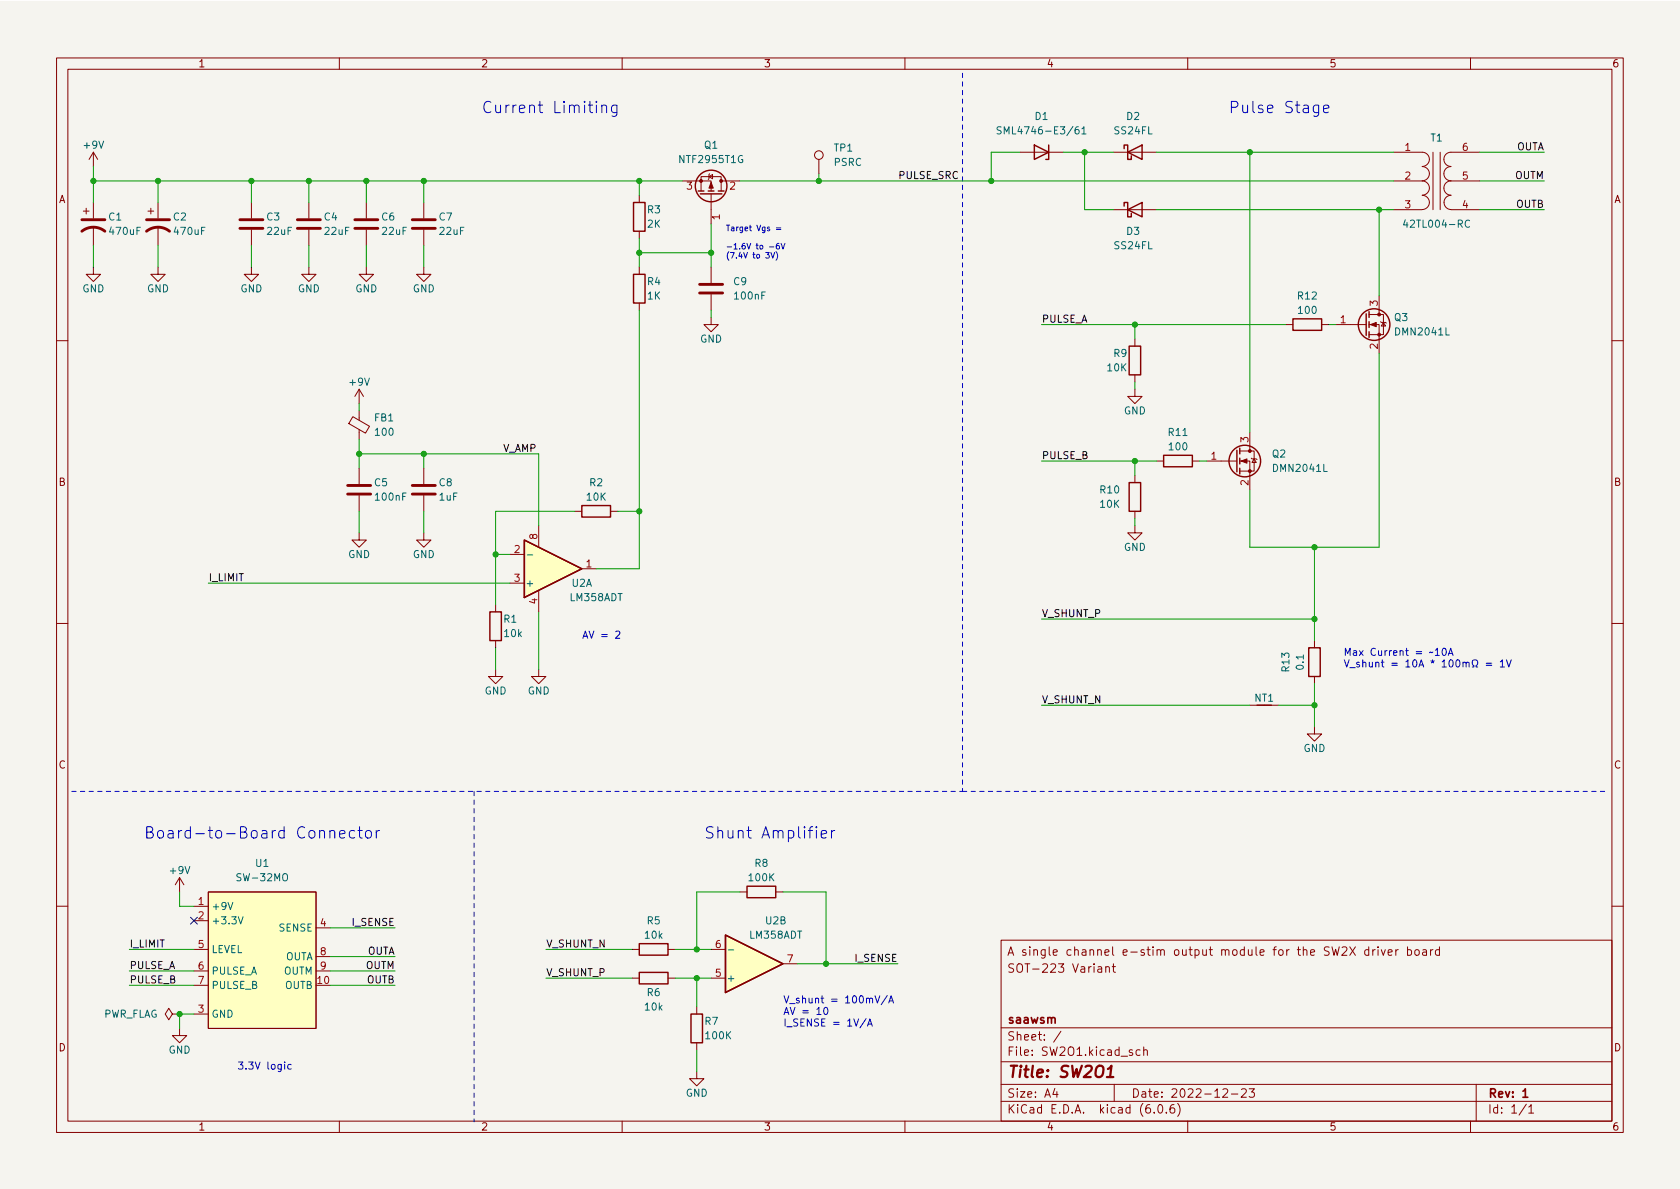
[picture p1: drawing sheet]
<svg xmlns="http://www.w3.org/2000/svg" width="297mm" height="210mm" viewBox="0 0 297 210" stroke-linecap="round" stroke-linejoin="round" font-family="sans-serif">
<path d="M0 .2h297v210.1h-297z" fill="#f5f4ef" stroke="#f5f4ef" stroke-width=".18"/>
<g fill="none" stroke="#840000" stroke-width=".18">
<path d="M10 10.2h277v190.1h-277zM12 12.2h273v186.1h-273zM60 10.2v2M110 10.2v2M160 10.2v2M210 10.2v2M260 10.2v2M14.7 37.3h1M15.2 36.8v1M16.5 26.9l-.8 1.3M16.5 26.9v2.6M16.5 35.8v2.8"/>
<path d="M16.5 26.9l.8 1.3M26.2 37.3h1M26.7 36.8v1M27.9 35.8v2.8M44.4 35.8v2.8M54.6 35.8v2.8M64.8 35.8v2.8M74.9 35.8v2.8M113 34.5v1.3M120.6 32h5.1v1.8M124 33.8v-2.6h3.5v2.6M125.3 31.2l.7-.3v.7z"/>
<path d="M125.5 30.7l-.2 .2v.7l-.1 .1M125.7 34.3v5.3M127.5 32h3.3M144.8 28.2v2.5M180.3 26.9h7.7M196.8 26.9h7.7M196.8 37.1h7.7M246.4 32h5.1a1.27 1.27 0 0 1 1.2 1.3 1.27 1.27 0 0 1-1.2 1.2 1.26 1.26 0 0 1 1.2 1.3 1.26 1.26 0 0 1-1.2 1.3M246.4 26.9h5.1a1.27 1.27 0 0 1 1.2 1.3 1.27 1.27 0 0 1-1.2 1.3 1.26 1.26 0 0 1 1.2 1.2 1.26 1.26 0 0 1-1.2 1.3M246.4 37.1h5.1M253.4 26.9v10.2M254.6 26.9v10.2"/>
<path d="M256.5 37.1h5.1M261.6 32h-5.1a1.26 1.26 0 0 0-1.2 1.3 1.26 1.26 0 0 0 1.2 1.2 1.27 1.27 0 0 0-1.2 1.3 1.27 1.27 0 0 0 1.3 1.3M261.6 26.9h-5.1a1.27 1.27 0 0 0-1.2 1.3 1.27 1.27 0 0 0 1.2 1.3 1.26 1.26 0 0 0-1.2 1.2 1.26 1.26 0 0 0 1.2 1.3M16.5 47.2v1.3h1.3l-1.3 1.3-1.3-1.3h1.3M16.5 40.1v3.3M27.9 47.2v1.3h1.3l-1.3 1.3-1.2-1.3h1.2M27.9 40.1v3.3M44.4 47.2v1.3h1.3l-1.3 1.3-1.2-1.3h1.2M44.4 40.6v2.8M54.6 47.2v1.3h1.3l-1.3 1.3-1.3-1.3h1.3M54.6 40.6v2.8M64.8 47.2v1.3h1.2l-1.2 1.3-1.3-1.3h1.3"/>
<path d="M64.8 40.6v2.8M74.9 47.2v1.3h1.3l-1.3 1.3-1.2-1.3h1.2M74.9 40.6v2.8M113 40.9v1.3M113 47.2v1.3M113 53.6v1.3M125.7 56.1v1.3h1.3l-1.3 1.3-1.2-1.3h1.2M125.7 47.2v2.8M125.7 52.1v2.8M200.7 59.9v1.3M227.3 57.4h1.3M233.7 57.4h1.2"/>
<path d="M236.2 57.4h5.4M242.1 57.4h1.7v5.1M242.1 55.6h2.5v3.6h-2.5M243.8 52.3v3.3M244.1 56.9l.1 .1h.8l.1 .1M244.6 57l.4 .7h-.8zM10 60.2h2M62.4 73.7l2.9 1.7-.7 1.2-2.9-1.7zM63.5 68.8v2.6M63.5 72.6v1.7M63.5 76v1.7M63.5 68.8l-.8 1.3"/>
<path d="M63.5 68.8l.8 1.3M200.7 68.8v1.3h1.2l-1.2 1.3-1.3-1.3h1.3M200.7 66.3v1.3M219.2 79.8h2.5v3.5h-2.5M221 76.4v3.4M285 60.2h2M63.5 94.2v1.3h1.3l-1.3 1.3-1.3-1.3h1.3M63.5 82.8v2.8M63.5 87.6v2.8M74.9 94.2v1.3h1.3l-1.3 1.3-1.2-1.3h1.2M74.9 82.8v2.8M74.9 87.6v2.8"/>
<path d="M90.2 98h2.5M95.2 93v3.8M101.6 90.4h1.3M107.9 90.4h1.3M200.7 93v1.2h1.2l-1.2 1.3-1.3-1.3h1.3M200.7 84.1v1.2M200.7 90.4v1.3M204.5 81.5h1.2M210.8 81.5h1.3M213.4 81.5h5.3M219.2 81.5h1.8v5.1M221.2 81l.2 .1h.7l.1 .2"/>
<path d="M221.7 81.1l.4 .7h-.7zM10 110.2h2M87.6 118.4v1.2h1.3l-1.3 1.3-1.2-1.3h1.2M87.6 106.9v1.3M87.6 113.3v1.2M90.2 103.1h2.5M95.2 118.4v1.2h1.3l-1.3 1.3-1.2-1.3h1.2M95.2 104.4v3.8M102.9 100.6h2.5M232.4 113.3v1.2M232.4 119.6v1.3M285 110.2h2"/>
<path d="M221 124.7h5.1M232.4 128.5v1.3h1.3l-1.3 1.3-1.3-1.3h1.3M31.7 155.2l-.7 1.3M31.7 155.2v2.5M31.7 155.2l.8 1.3M36.8 157.7h19.1v24.2h-19.1zM130.8 157.7h1.3M137.2 157.7h1.2M10 160.2h2M30.5 179.3l-.7-1-.6 1 .6 1 .7-1h1.2M31.7 179.3h.1M34.3 160.3h2.5"/>
<path d="M34.3 162.8h2.5M34.3 179.3h2.5M34.3 167.9h2.5M34.3 171.7h2.5M34.3 174.2h2.5M55.9 164.1h2.5M55.9 171.7h2.5M55.9 169.2h2.5M111.8 167.9h1.2M111.8 173h1.2M118.1 167.9h1.3M118.1 173h1.3"/>
<path d="M123.2 178v1.3M125.7 167.9h2.6M125.7 173h2.6M138.4 170.4h2.6M177 166.3h108v32h-108zM194.1 171h.6l.1 .9M194.8 171.3l-.5 .1a.29 .29 0 0 0-.2 .2 .29 .29 0 0 0 .2 .3h.5M195.5 171.1l.2-.2 .4 .1v.9M195.5 170.9v1M196.6 170.9h.6M196.9 170.4v1.3l.3 .2M238.6 167.4l1 1.5"/>
<path d="M239.6 167.4l-1 1.5M242 168l-.4-.1-.3 .3v.4l.1 .3h.6M242 167.4v1.5M242.7 167.9v1M243.1 167.9l-.2 .1-.2 .2M243.6 167.4v.2M243.6 167.9v1M244.2 167.9l.4 1 .3-1M245.4 168.4l.7-.1v-.3l-.5-.1-.2 .2 .1 .8h.6M246.8 167.9v1M247.2 167.9l-.3 .1-.1 .2M248.9 168l.4-.1 .3 .3v.4l-.2 .3h-.5"/>
<path d="M248.9 167.4v1.5M250.3 168l.3-.1 .3 .3v.4l-.3 .3h-.3l-.2-.3v-.4zM251.6 168h.5l.1 .9M252.2 168.3l-.5 .1a.29 .29 0 0 0-.2 .2 .29 .29 0 0 0 .2 .3h.5M252.9 167.9v1M253.4 167.9l-.3 .1-.2 .2M254.5 168l-.4-.1-.3 .3v.4l.1 .3h.6M254.5 167.4v1.5M285 160.2h2M31.7 181.9v1.2h1.3l-1.3 1.3-1.2-1.3h1.2M60 198.3v2M110 198.3v2"/>
<path d="M123.2 189.5v1.2h1.3l-1.3 1.3-1.3-1.3h1.3M123.2 184.4v1.3M160 198.3v2M177 194.8h108M177 191.8h108M177 187.8h108M177 181.8h108M186.5 192.5l-.4 1h1M186.9 193v1M187.6 182.4l-1.3 1.9M197 191.8v3M201.6 185.7l-.5-.1-.2 .3v.4l.1 .3h.6"/>
<path d="M202.2 185.8l.2-.2 .4 .1 .1 .9M202.2 185.1v1.5M204.1 196.7v.1M204.9 195.4l.2-.1a.81 .81 0 0 1 .6 .7 .81 .81 0 0 1-.3 .8h-.2a.81 .81 0 0 1-.6-.6 .81 .81 0 0 1 .3-.8zM206.2 196.7v.1M207.6 195.3a.59 .59 0 0 0-.7 .7v.5l.1 .3h.4l.2-.1 .1-.5-.1-.2-.5-.1-.2 .3M208.2 195.1a1.72 1.72 0 0 1 0 2.3M210 198.3v2M216.2 192.7l.6-.2 .2 .2 .1 .3-1 1h1M217.7 193.5h1.2M219.5 192.7l.6-.2 .2 .2 .1 .3-1 1h1M220.9 192.5h.9l-.5 .6 .4 .1v.7l-.2 .1h-.4l-.2-.1"/>
<path d="M260 198.3v2M261 191.8v6.5M269.9 195.3l-1.3 1.9M270.3 195.8l.4-.5v1.5M270.3 196.8h.9"/>
<circle cx="144.8" cy="27.4" r=".76"/>
</g>
<path d="M269.3 193l.4-.5v1.5M269.3 194h.8" fill="none" stroke="#840000" stroke-width=".3"/>
<path d="M195.7 190.5h1.1M195.9 189l.6-.5-.2 2" fill="none" stroke="#840000" stroke-width=".4"/>
<g fill="none" stroke="#840000" stroke-width=".51">
<path d="M14.5 38.9h4M25.9 38.9h4.1M42.4 38.9h4.1M52.6 38.9h4M62.7 38.9h4.1M72.9 38.9h4.1M14.5 40.9a3.3 3.3 0 0 1 4 0M25.9 40.9a3.3 3.3 0 0 1 4.1 0M42.4 40.4h4.1M52.6 40.4h4M62.7 40.4h4.1M72.9 40.4h4.1"/>
<path d="M123.7 50.3h4.1M123.7 51.8h4.1M61.5 87.4h4M61.5 85.8h4M72.9 87.4h4.1M72.9 85.8h4.1"/>
</g>
<path d="M177 22.5l-.5-.1-.2 .1v.4l.6 .2 .1 .3-.2 .3-.5-.1M190.7 22.4l-.4 .1a.86 .86 0 0 0 0 1.2l.4-.1 .1-.5-.2-.2h-.3l-.2 .2M191.3 22.8l.3-.4v1.3M191.3 23.7h.7M248.5 38.9l-.3 .9h.8M259.8 39a.6 .6 0 0 0-.8 .5 .6 .6 0 0 0 .6 .7l.2-.1M93.2 98.1h1M94.6 103.2l1.2 .4-1.2 .5M95.3 101.8v1M40.3 159.6l.4 1.2 .5-1.2M42.1 162.1l.5 1.3 .4-1.3M128.8 168h.9" fill="none" stroke="#006464" stroke-width=".18"/>
<g fill="#ffffc2" stroke="#ffffc2" stroke-width=".18">
<path d="M36.8 157.7h19.1v24.2h-19.1z"/>
<path d="M128.3 165.3l10.1 5.1-10.1 5.1z"/>
<path d="M92.7 95.5l10.2 5.1-10.2 5.1z"/>
</g>
<g fill="none" stroke="#840000" stroke-width=".25">
<path d="M112 35.8h2v5.1h-2zM123.4 33.8h1.1M123.8 34.3h3.8M125.2 33.8h1M127 33.8h1M182.9 25.6l2.5 1.3-2.5 1.3zM185.4 25.6v2.6h-.5M198.8 36.4v-.6h.6v2.5h.6v-.6M198.8 26.3v-.7h.6v2.6h.6v-.6M199.4 37.1l2.5-1.3v2.5zM199.4 26.9l2.5-1.3v2.6zM112 48.5h2v5.1h-2z"/>
<path d="M228.6 56.4h5.1v2h-5.1zM241.6 55.5v3.8M242.1 55.1v1M242.1 56.9v1M242.1 58.7v1M199.6 61.2h2.1v5.1h-2.1zM218.7 79.6v3.8M219.2 79.2v1.1M92.7 95.5l10.2 5.1-10.2 5.1zM102.9 89.4h5v2h-5zM199.6 85.3h2.1v5.1h-2.1zM205.7 80.5h5.1v2h-5.1z"/>
<path d="M219.2 81v1M219.2 82.8v1M86.6 108.2h2v5.1h-2zM231.4 114.5h2v5.1h-2zM222.2 124.7h2.6M132.1 156.7h5.1v2h-5.1zM113 166.9h5.1v2h-5.1zM113 172h5.1v2h-5.1zM122.2 179.3h2v5.1h-2zM128.3 165.3l10.1 5.1-10.1 5.1z"/>
<circle cx="125.7" cy="32.9" r="2.79"/>
<circle cx="243" cy="57.4" r="2.79"/>
<circle cx="220.1" cy="81.5" r="2.79"/>
</g>
<g fill="#840000" stroke="#840000" stroke-width=".18">
<path d="M219.5 81.5l1-.4v.8z"/>
<path d="M242.3 57.4l1-.4v.8z"/>
<path d="M125.7 32.3l.4 1h-.8z"/>
<circle cx="221" cy="83.3" r=".25"/>
<circle cx="221" cy="79.8" r=".25"/>
<circle cx="243.8" cy="59.2" r=".25"/>
<circle cx="243.8" cy="55.6" r=".25"/>
<circle cx="124" cy="32" r=".25"/>
<circle cx="127.5" cy="32" r=".25"/>
</g>
<g fill="none" stroke="#0000c2" stroke-width=".18">
<path d="M106.4 18.8a.5 .5 0 0 1 .9 .1v1M106.4 18.6v1.3M109.1 18.6v1.6a.54 .54 0 0 1-.9 .3M109.1 18.7l-.6-.1-.4 .4v.5l.2 .3 .2 .1 .6-.1M233.2 18.6v1.6a.54 .54 0 0 1-.9 .3M233.2 18.7l-.6-.1-.4 .4v.5l.2 .3 .2 .1 .6-.1M234 19.3l1-.2-.1-.4-.6-.1-.3 .3 .1 .9 .2 .1 .6-.1M136.1 43.7h.7M136.3 44.6l.3 1 .4-1M137.2 44.5a1.15 1.15 0 0 1 0 1.5M137.3 40.3h.8M137.3 40.6h.8"/>
<path d="M137.7 43l-.3 .1-.1 .2v.5l.1 .2 .4-.1-.1-.4-.3-.1-.1 .2M138.1 43l.3 1 .4-1M108.9 111.7l.5-.1 .2 .4-.8 .9h.8M237.7 116.7l.4 1.2 .4-1.2M238.7 118.1h.9M240.3 117.2l-.3-.1-.1 .2v.2l.4 .1v.3h-.4M241 117.2l.1-.1 .3 .1 .1 .7M241 116.7v1.2M242.1 117.1l.1 .8h.3l.1-.1M242.6 117.1v.8M243.3 117.2l.1-.1 .3 .1 .1 .7M243.3 117.1v.8"/>
<path d="M244.2 117.1h.5M244.4 116.7v1.1l.3 .1M246.1 117.3h1M246.1 117.6h1M248.6 117l.3-.3v1.2M248.6 117.9h.7M250 116.7h.1a.68 .68 0 0 1 .4 .6 .68 .68 0 0 1-.4 .6 .84 .84 0 0 1-.1-1.2zM250.9 117.9l.4-1.2 .4 1.2M251 117.6h.6M253 116.9l.3 .1 .3-.1M253.1 117.2l.2-.2 .2 .2M253.3 116.7v.3"/>
<path d="M253.8 115l.3-.4v1.3M253.8 115.9h.7M255 117l.3-.3v1.2M255 117.9h.7M255.1 114.8l.2-.2a.68 .68 0 0 1 .4 .7 .68 .68 0 0 1-.4 .6l-.2-.1-.1-.4zM256.1 115.9l.4-1.3 .4 1.3M256.2 115.5h.6M256.3 116.8l.2-.1a.68 .68 0 0 1 .4 .6 .68 .68 0 0 1-.4 .6l-.2-.1-.1-.3zM257.5 116.8l.2-.1a.68 .68 0 0 1 .4 .6 .68 .68 0 0 1-.4 .6l-.2-.1-.1-.3zM258.7 117.2l.2-.1 .3 .1v.7M258.7 117.1v.8M259.2 117.3l.2-.2 .3 .1 .1 .7"/>
<path d="M260.3 117.9h.3v-.2a.54 .54 0 0 1-.3-.7 .54 .54 0 0 1 .8-.3 .59 .59 0 0 1-.1 1v.2h.3M262.8 117.3h1M262.8 117.6h1M265.3 117l.3-.3v1.2M265.3 117.9h.7M266.4 116.7l.4 1.2 .4-1.2M58.3 147.1a.5 .5 0 0 1 .9 0v1.1M60 147.5l1-.2-.1-.3-.6-.1-.3 .2 .1 1 .2 .1 .6-.1M62.7 147l-.6-.1-.3 .3v.6l.2 .3 .1 .1 .6-.1M63.3 146.9h.7M63.6 146.2v1.7l.1 .2 .3 .1M64.7 147.1a.54 .54 0 0 1 .5-.2 .54 .54 0 0 1 .5 .3v.6a.54 .54 0 0 1-.6 .4 .54 .54 0 0 1-.5-.4z"/>
<path d="M66.5 146.9v1.3M67.1 146.9a.51 .51 0 0 0-.6 .3M144.3 146.2v.1v.1l.1-.1-.1-.1v.2M144.3 146.9v1.3M145.2 147.5l1-.2-.1-.3-.6-.1-.3 .2 .1 1 .2 .1 .6-.1M147 146.9v1.3M147.6 146.9a.51 .51 0 0 0-.6 .3M145.8 178.2l.1-.1a.68 .68 0 0 1 .5 .7 .68 .68 0 0 1-.5 .6 .84 .84 0 0 1-.1-1.2zM154.7 176.1l.4 1.3 .5-1.3M156.9 176l-1.1 1.7M157.1 177.4l.5-1.3 .4 1.3M157.3 177h.6"/>
<path d="M50.3 187.8v.1M50.3 188.2v.9M51.5 188.3l-.4-.1-.2 .3 .1 .5h.5M153.1 180.1l-1 1.7M153.4 181.4l.4-1.2 .4 1.2M153.5 181.1h.6"/>
</g>
<path d="M170.2 12.9v127M12.7 139.9h157.5M83.8 139.9v58.5M170.2 139.9h114.3" fill="none" stroke="#0000c2" stroke-width=".18" stroke-dasharray=".8 .8"/>
<g fill="none" stroke="#009600" stroke-width=".18">
<path d="M16.5 32h104.1M16.5 29.5v6.3M27.9 32v3.8M44.4 32v3.8M54.6 32v3.8M64.8 32v3.8M74.9 32v3.8M113 32v2.5M125.7 39.6v7.6M130.8 32h115.6M144.8 30.7v1.3M180.3 26.9h-5v5.1"/>
<path d="M188 26.9h8.8M191.8 26.9v10.2h5M204.5 26.9h41.9M204.5 37.1h41.9M221 26.9v49.5M243.8 37.1v15.2M261.6 26.9h11.4M261.6 37.1h11.4M261.6 32h11.4M16.5 43.4v3.8M27.9 43.4v3.8M44.4 43.4v3.8"/>
<path d="M54.6 43.4v3.8M64.8 43.4v3.8M74.9 43.4v3.8M113 54.9v45.7h-7.6M113 42.2v5M113 44.7h12.7M125.7 54.9v1.2M184.1 57.4h43.2M200.7 57.4v2.5M234.9 57.4h1.3M63.5 71.4v1.2M63.5 77.7v5.1"/>
<path d="M200.7 67.6v1.2M243.8 62.5v34.3h-22.8v-10.2M63.5 90.4v3.8M63.5 80.3h31.7v12.7M74.9 80.3v2.5M74.9 90.4v3.8M87.6 98h2.6M101.6 90.4h-14v16.5M109.2 90.4h3.8M184.1 81.5h20.4M200.7 81.5v2.6M200.7 91.7v1.3"/>
<path d="M212.1 81.5h1.3M232.4 96.8v16.5M36.8 103.1h53.4M87.6 114.5v3.9M95.2 108.2v10.2M184.1 109.5h48.3M184.1 124.7h36.9M226.1 124.7h6.3M232.4 120.9v7.6M31.7 157.7v2.6h2.6M130.8 157.7h-7.6v10.2M138.4 157.7h7.6v12.7"/>
<path d="M22.9 167.9h11.4M22.9 174.2h11.4M22.9 171.7h11.4M34.3 179.3h-2.6v2.6M58.4 174.2h11.4M58.4 171.7h11.4M58.4 169.2h11.4M58.4 164.1h11.4M96.5 173h15.3M96.5 167.9h15.3M119.4 173h6.3M119.4 167.9h6.3"/>
<path d="M123.2 173v5M141 170.4h17.7M123.2 185.7v3.8"/>
</g>
<path d="M33.7 162.2l1.2 1.2M34.9 162.2l-1.2 1.2" fill="none" stroke="#000084" stroke-width=".18"/>
<g fill="#009600" stroke="#009600" stroke-width=".18">
<circle cx="146" cy="170.4" r=".46"/>
<circle cx="123.2" cy="173" r=".46"/>
<circle cx="123.2" cy="167.9" r=".46"/>
<circle cx="232.4" cy="109.5" r=".46"/>
<circle cx="221" cy="26.9" r=".46"/>
<circle cx="243.8" cy="37.1" r=".46"/>
<circle cx="232.4" cy="124.7" r=".46"/>
<circle cx="200.7" cy="81.5" r=".46"/>
<circle cx="232.4" cy="96.8" r=".46"/>
<circle cx="87.6" cy="98" r=".46"/>
<circle cx="74.9" cy="80.3" r=".46"/>
<circle cx="63.5" cy="80.3" r=".46"/>
<circle cx="113" cy="44.7" r=".46"/>
<circle cx="200.7" cy="57.4" r=".46"/>
<circle cx="191.8" cy="26.9" r=".46"/>
<circle cx="113" cy="32" r=".46"/>
<circle cx="144.8" cy="32" r=".46"/>
<circle cx="113" cy="90.4" r=".46"/>
<circle cx="125.7" cy="44.7" r=".46"/>
<circle cx="54.6" cy="32" r=".46"/>
<circle cx="74.9" cy="32" r=".46"/>
<circle cx="64.8" cy="32" r=".46"/>
<circle cx="16.5" cy="32" r=".46"/>
<circle cx="44.4" cy="32" r=".46"/>
<circle cx="27.9" cy="32" r=".46"/>
<circle cx="175.3" cy="32" r=".46"/>
<circle cx="31.7" cy="179.3" r=".46"/>
</g>
<g font-size="2.8" fill="#0000c2">
<text x="85.1" y="20">Current Limiting</text>
<text x="217.2" y="20">Pulse Stage</text>
<text x="25.4" y="148.3">Board-to-Board Connector</text>
<text x="124.5" y="148.3">Shunt Amplifier</text>
</g>
<text font-size="2.8" fill="#840000" x="178" y="190.6">Title: SW2O1</text>
<g font-size="2.1" fill="#840000">
<text x="178" y="172">SOT-223 Variant</text>
<text x="178" y="169">A single channel e-stim output module for the SW2X driver board</text>
<text x="178" y="184">Sheet: /</text>
<text x="178" y="181">saawsm</text>
<text x="178" y="186.7">File: SW2O1.kicad_sch</text>
<text x="178" y="196.9">KiCad E.D.A. kicad (6.0.6)</text>
<text x="178" y="194.1">Size: A4</text>
<text x="200" y="194.1">Date: 2022-12-23</text>
<text x="263" y="194.1">Rev: 1</text>
<text x="263" y="196.9">Id: 1/1</text>
</g>
<g font-size="1.8" fill="#840000">
<text x="35" y="11.9">1</text>
<text x="85" y="11.9">2</text>
<text x="135" y="11.9">3</text>
<text x="185" y="11.9">4</text>
<text x="235" y="11.9">5</text>
<text x="285" y="11.9">6</text>
<text x="10.3" y="35.9">A</text>
<text x="285.3" y="35.9">A</text>
<text x="10.3" y="85.9">B</text>
<text x="285.3" y="85.9">B</text>
<text x="10.3" y="135.9">C</text>
<text x="285.3" y="135.9">C</text>
<text x="10.3" y="185.9">D</text>
<text x="285.3" y="185.9">D</text>
<text x="35" y="199.9">1</text>
<text x="85" y="199.9">2</text>
<text x="135" y="199.9">3</text>
<text x="185" y="199.9">4</text>
<text x="235" y="199.9">5</text>
<text x="285" y="199.9">6</text>
</g>
<g font-size="1.8" fill="#006464">
<text x="177.7" y="23.7">SML4746-E3/61</text>
<text x="183" y="21.2">D1</text>
<text x="197.1" y="23.7">SS24FL</text>
<text x="199.2" y="21.2">D2</text>
<text x="14.9" y="26.3">+9V</text>
<text x="120.3" y="28.8">NTF2955T1G</text>
<text x="124.6" y="26.3">Q1</text>
<text x="147.5" y="29.3">PSRC</text>
<text x="147.5" y="26.8">TP1</text>
<text x="253" y="25">T1</text>
<text x="19.2" y="39">C1</text>
<text x="19.5" y="41.5">470uF</text>
<text x="30.7" y="39">C2</text>
<text x="30.9" y="41.5">470uF</text>
<text x="47.2" y="39">C3</text>
<text x="47.3" y="41.5">22uF</text>
<text x="57.3" y="39">C4</text>
<text x="57.5" y="41.5">22uF</text>
<text x="67.5" y="39">C6</text>
<text x="67.7" y="41.5">22uF</text>
<text x="77.7" y="39">C7</text>
<text x="77.8" y="41.5">22uF</text>
<text x="114.5" y="37.7">R3</text>
<text x="114.5" y="40.3">2K</text>
<text x="199.2" y="41.5">D3</text>
<text x="248.9" y="40.3">42TL004-RC</text>
<text x="197.1" y="44.1">SS24FL</text>
<text x="14.5" y="51.7">GND</text>
<text x="26" y="51.7">GND</text>
<text x="42.5" y="51.7">GND</text>
<text x="52.6" y="51.7">GND</text>
<text x="62.8" y="51.7">GND</text>
<text x="73" y="51.7">GND</text>
<text x="114.5" y="50.4">R4</text>
<text x="114.5" y="53">1K</text>
<text x="129.7" y="50.4">C9</text>
<text x="130" y="53">100nF</text>
<text x="229.5" y="53">R12</text>
<text x="229.7" y="55.5">100</text>
<text x="246.5" y="56.8">Q3</text>
<text x="246.9" y="59.3">DMN2041L</text>
<text x="123.8" y="60.6">GND</text>
<text x="195.8" y="65.7">10K</text>
<text x="196.9" y="63.1">R9</text>
<text x="61.9" y="68.2">+9V</text>
<text x="66.2" y="74.5">FB1</text>
<text x="66.5" y="77">100</text>
<text x="198.7" y="73.3">GND</text>
<text x="206.7" y="77.1">R11</text>
<text x="206.8" y="79.6">100</text>
<text x="225" y="80.9">Q2</text>
<text x="225.3" y="83.4">DMN2041L</text>
<text x="66.2" y="86">C5</text>
<text x="66.5" y="88.5">100nF</text>
<text x="77.7" y="86">C8</text>
<text x="77.7" y="88.5">1uF</text>
<text x="103.8" y="88.5">10K</text>
<text x="104.3" y="86">R2</text>
<text x="194.6" y="87.2">R10</text>
<text x="194.6" y="89.8">10K</text>
<text x="61.5" y="98.7">GND</text>
<text x="73" y="98.7">GND</text>
<text x="95.9" y="99.1" transform="rotate(-90 95.9 99.1)">V+</text>
<text x="198.7" y="97.4">GND</text>
<text x="92.8" y="103.8">+</text>
<text x="100.8" y="106.3">LM358ADT</text>
<text x="101.1" y="103.8">U2A</text>
<text x="89.1" y="110.1">R1</text>
<text x="89.2" y="112.6">10k</text>
<text x="228" y="118.7" transform="rotate(-90 228 118.7)">R13</text>
<text x="230.5" y="118.3" transform="rotate(-90 230.5 118.3)">0.1</text>
<text x="85.7" y="122.8">GND</text>
<text x="93.3" y="122.8">GND</text>
<text x="221.8" y="124.1">NT1</text>
<text x="230.4" y="133">GND</text>
<text x="30.2" y="154.6">+9V</text>
<text x="42.2" y="155.8">SW-32MO</text>
<text x="45.2" y="153.3">U1</text>
<text x="132.5" y="155.8">100K</text>
<text x="133.5" y="153.3">R8</text>
<text x="37.3" y="160.9">+9V</text>
<text x="37.3" y="163.4">+3.3V</text>
<text x="49.4" y="164.7">SENSE</text>
<text x="114.1" y="166">10k</text>
<text x="114.4" y="163.4">R5</text>
<text x="132.6" y="166">LM358ADT</text>
<text x="135.4" y="163.4">U2B</text>
<text x="37.3" y="168.5">LEVEL</text>
<text x="37.3" y="172.3">PULSE_A</text>
<text x="50.2" y="172.3">OUTM</text>
<text x="50.4" y="169.8">OUTA</text>
<text x="128.4" y="173.6">+</text>
<text x="18.2" y="180">PWR_FLAG</text>
<text x="37.3" y="180">GND</text>
<text x="37.3" y="174.9">PULSE_B</text>
<text x="50.4" y="174.9">OUTB</text>
<text x="114.1" y="178.7">10k</text>
<text x="114.4" y="176.1">R6</text>
<text x="124.6" y="181.2">R7</text>
<text x="124.9" y="183.8">100K</text>
<text x="29.8" y="186.3">GND</text>
<text x="121.2" y="193.9">GND</text>
</g>
<g font-size="1.8" fill="#a90000">
<text x="248.4" y="26.7">1</text>
<text x="258.6" y="26.7">6</text>
<text x="121.4" y="33.5">3</text>
<text x="129" y="33.5">2</text>
<text x="248.4" y="31.7">2</text>
<text x="258.6" y="31.7">5</text>
<text x="127.3" y="38.8" transform="rotate(-90 127.3 38.8)">1</text>
<text x="248.4" y="36.8">3</text>
<text x="258.6" y="36.8">4</text>
<text x="237" y="57.1">1</text>
<text x="243.6" y="54.1" transform="rotate(-90 243.6 54.1)">3</text>
<text x="243.6" y="61.7" transform="rotate(-90 243.6 61.7)">2</text>
<text x="214.1" y="81.3">1</text>
<text x="220.7" y="78.2" transform="rotate(-90 220.7 78.2)">3</text>
<text x="220.7" y="85.8" transform="rotate(-90 220.7 85.8)">2</text>
<text x="95" y="95.4" transform="rotate(-90 95 95.4)">8</text>
<text x="90.9" y="97.8">2</text>
<text x="103.6" y="100.3">1</text>
<text x="90.9" y="102.9">3</text>
<text x="95" y="106.8" transform="rotate(-90 95 106.8)">4</text>
<text x="35.1" y="160">1</text>
<text x="35.1" y="162.6">2</text>
<text x="35.1" y="167.6">5</text>
<text x="56.7" y="163.8">4</text>
<text x="126.5" y="167.6">6</text>
<text x="35.1" y="171.4">6</text>
<text x="35.1" y="174">7</text>
<text x="56.2" y="174">10</text>
<text x="56.7" y="168.9">8</text>
<text x="56.7" y="171.4">9</text>
<text x="126.5" y="172.7">5</text>
<text x="139.2" y="170.2">7</text>
<text x="35.1" y="179.1">3</text>
</g>
<g font-size="1.8" fill="#0f0f0f">
<text x="268" y="26.6">OUTA</text>
<text x="158.7" y="31.6">PULSE_SRC</text>
<text x="267.8" y="31.6">OUTM</text>
<text x="268" y="36.7">OUTB</text>
<text x="184.1" y="57">PULSE_A</text>
<text x="88.9" y="79.9">V_AMP</text>
<text x="184.1" y="81.2">PULSE_B</text>
<text x="36.8" y="102.8">I_LIMIT</text>
<text x="184.1" y="109.1">V_SHUNT_P</text>
<text x="184.1" y="124.4">V_SHUNT_N</text>
<text x="22.9" y="167.5">I_LIMIT</text>
<text x="62.4" y="163.7">I_SENSE</text>
<text x="96.5" y="167.5">V_SHUNT_N</text>
<text x="22.9" y="173.9">PULSE_B</text>
<text x="22.9" y="171.3">PULSE_A</text>
<text x="64.6" y="171.3">OUTM</text>
<text x="64.8" y="168.8">OUTA</text>
<text x="64.8" y="173.9">OUTB</text>
<text x="96.5" y="172.6">V_SHUNT_P</text>
<text x="151.3" y="170.1">I_SENSE</text>
</g>
<g font-size="1.8" fill="#0000c2">
<text x="102.9" y="112.9">AV = 2</text>
<text x="237.5" y="116">Max Current = ~10A</text>
<text x="138.4" y="177.4">V_shunt = 100mV/A</text>
<text x="138.4" y="179.5">AV = 10</text>
<text x="138.4" y="181.5">I_SENSE = 1V/A</text>
<text x="41.9" y="189.1">3.3V logic</text>
</g>
<g font-size="1.4" fill="#0000c2">
<text x="128.3" y="40.9">Target Vgs =</text>
<text x="128.3" y="44.1">-1.6V to -6V</text>
<text x="128.3" y="45.7">(7.4V to 3V)</text>
</g>
</svg>
